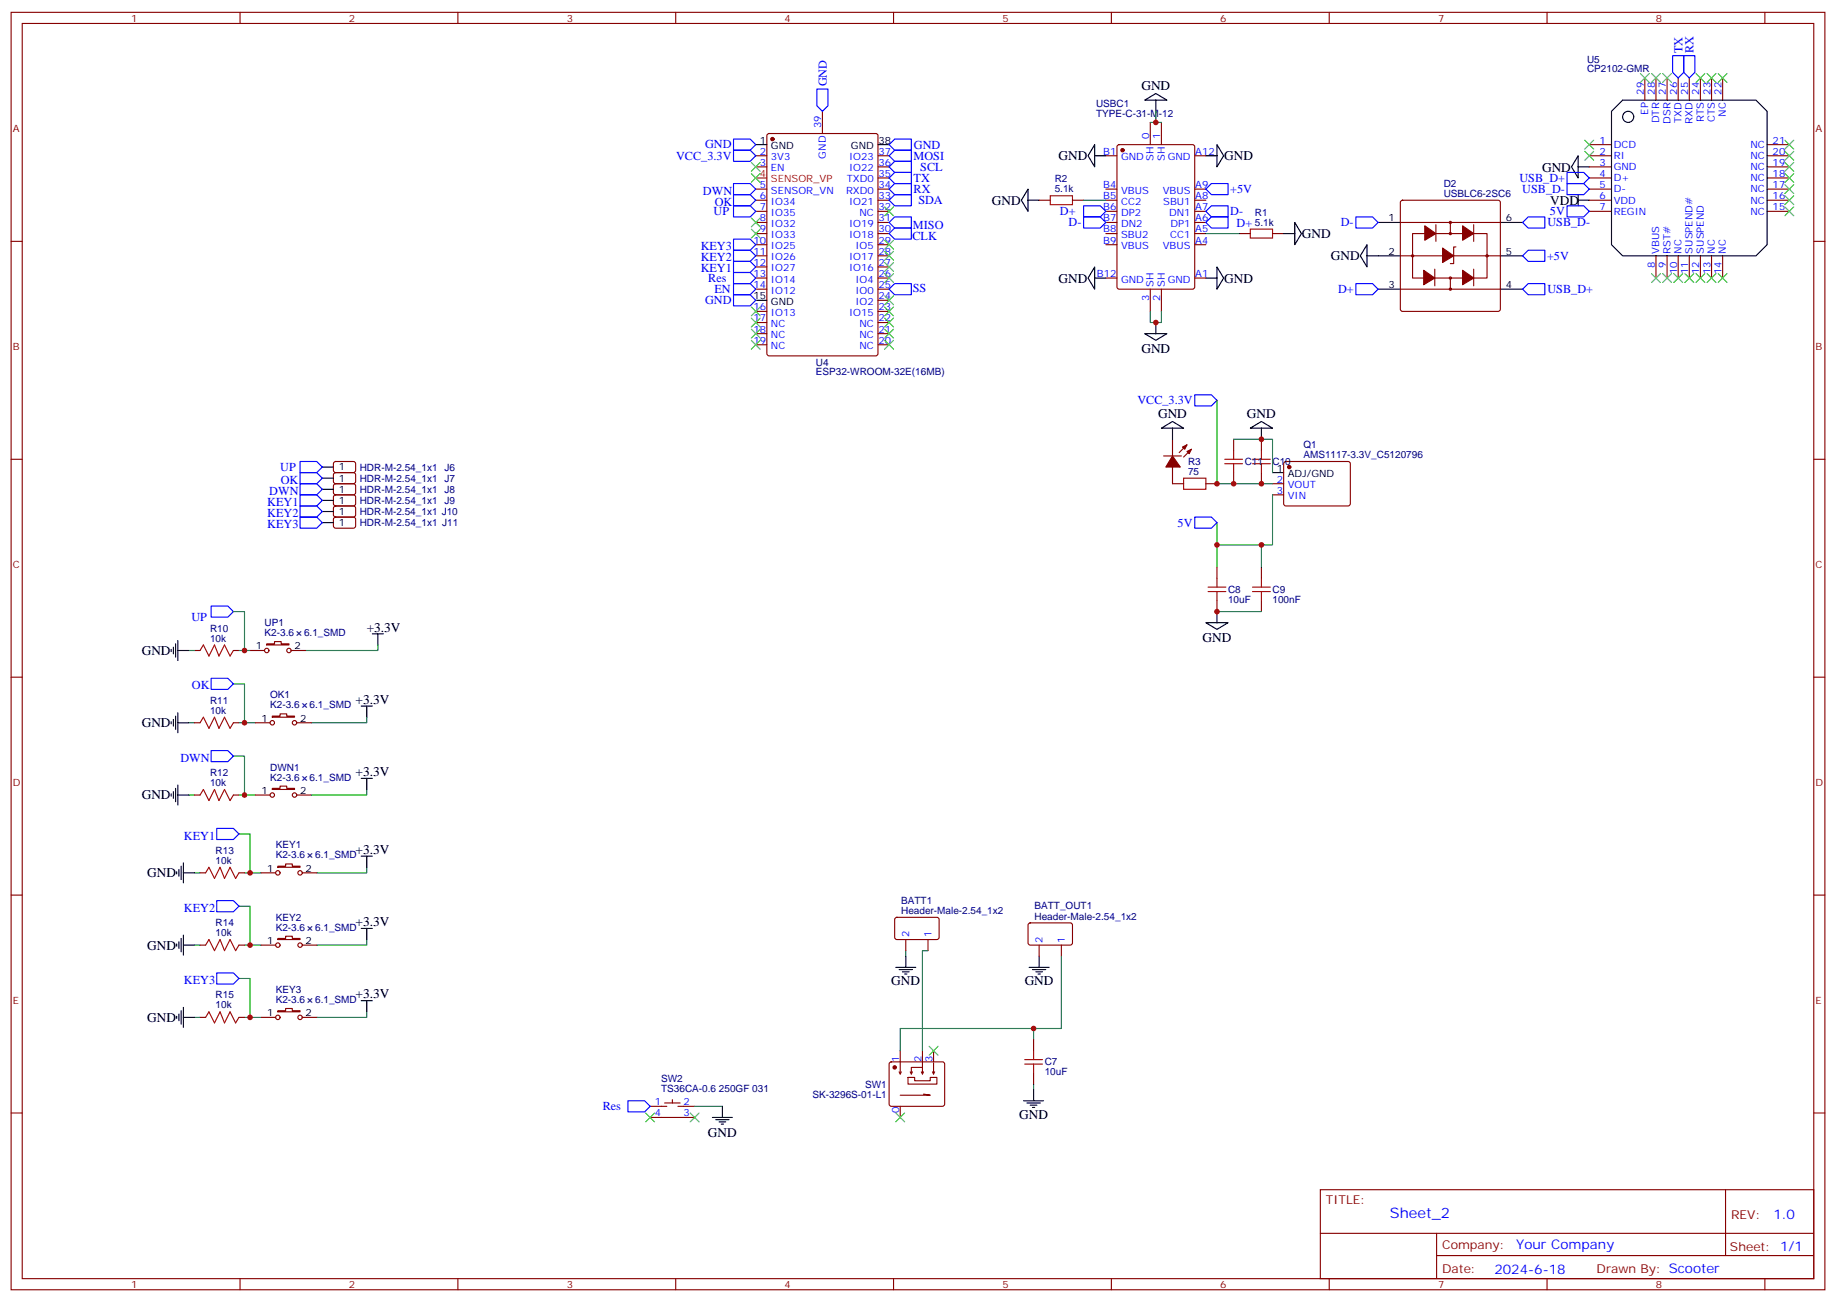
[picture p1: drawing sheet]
<svg xmlns="http://www.w3.org/2000/svg" width="583mm" height="413mm" viewBox="0 0 583 413" stroke-linecap="round" stroke-linejoin="round" font-family="sans-serif">
<g fill="none" stroke="#870000" stroke-width=".35">
<path d="M3.5 3.9h575.8v405.4h-575.8zM7.1 7.4h568.6v398.3h-568.6zM76.2 3.9v3.5M145.3 3.9v3.5M214.5 3.9v3.5M283.6 3.9v3.5M352.8 3.9v3.5M421.9 3.9v3.5M491.1 3.9v3.5M560.2 3.9v3.5M261.1 35.3v7.1M365.1 38.8v7.1"/>
<path d="M368.7 38.8v7.1M522.1 24.7v7.1M525.6 24.7v7.1M529.2 24.7v7.1M532.7 24.7v7.1M536.2 24.7v7.1M539.8 24.7v7.1M543.3 24.7v7.1M546.8 24.7v7.1M239.9 49.4h3.5M239.9 53h3.5M243.7 42.6l.4-.2h33.9l.6 .4 .1 69.4-.5 .7h-34.1l-.6-.4-.1-69.4z"/>
<path d="M278.7 49.4h3.5M278.7 53h3.5M278.7 56.5h3.5M351 49.4h3.5M354.8 46.1l.4-.2h23.3l.7 .4v44.8l-.4 .6-23.6 .1-.6-.5-.1-44.7zM379.2 49.4h3.6M504.5 49.4h7M504.5 53h7M504.5 56.5h7M504.5 45.9h7M560.9 49.4h7.1M560.9 53h7.1"/>
<path d="M560.9 56.5h7.1M560.9 45.9h7.1M3.5 76.6h3.6M239.9 60h3.5M239.9 63.5h3.5M239.9 67.1h3.5M239.9 70.6h3.5M239.9 74.1h3.5M239.9 77.6h3.5M278.7 60h3.5M278.7 63.5h3.5M278.7 67.1h3.5"/>
<path d="M278.7 70.6h3.5M278.7 74.1h3.5M278.7 77.6h3.5M329.8 63.5h3.6M340.4 63.5h3.6M351 60h3.5M351 63.5h3.5M351 67.1h3.5M351 70.6h3.5M351 74.1h3.5M351 77.6h3.5M379.2 60h3.6"/>
<path d="M379.2 63.5h3.6M379.2 67.1h3.6M379.2 70.6h3.6M379.2 74.1h3.6M379.2 77.6h3.6M393.3 74.1h3.6M403.9 74.1h3.6M504.5 60h7M504.5 63.5h7M504.5 67.1h7M560.9 60h7.1M560.9 63.5h7.1"/>
<path d="M560.9 67.1h7.1M575.7 76.6h3.6M239.9 81.2h3.5M239.9 84.7h3.5M239.9 88.2h3.5M239.9 91.8h3.5M239.9 98.8h3.5M278.7 81.2h3.5M278.7 84.7h3.5M278.7 88.2h3.5M278.7 91.8h3.5M278.7 98.8h3.5"/>
<path d="M278.7 95.3h3.5M351 88.2h3.5M365.1 91.8v7M368.7 91.8v7M379.2 88.2h3.6M525.6 81.2v7M529.2 81.2v7M532.7 81.2v7M536.2 81.2v7M539.8 81.2v7M543.3 81.2v7M546.8 81.2v7"/>
<path d="M239.9 102.3h3.5M239.9 105.9h3.5M239.9 109.4h3.5M278.7 102.3h3.5M278.7 105.9h3.5M278.7 109.4h3.5M372.2 139.4v5.3M391.6 139.4v3.5M400.4 139.4v3.5M3.5 145.7h3.6M106.1 157.2l.4-.2 6 .1 .4 .6-.1 2.4-.6 .4h-5.9l-.5-.7v-2.1zM106.1 153.7l.4-.2h6l.4 .7-.1 2.4-.6 .4h-5.9l-.5-.7v-2.1z"/>
<path d="M106.1 150.2l.4-.2h6l.4 .7-.1 2.4-.6 .4-5.9-.1-.5-.6v-2.1zM106.1 146.6l.4-.2 6 .1 .4 .6-.1 2.4-.6 .5-5.9-.1-.5-.6v-2.2zM369.4 144.7h5.6M372.2 148.2v5.3h3.5M376.8 141.1l-2.5 2.5M378.2 142.6l-2.5 2.4M382.8 153.5h3.5M391.6 150v3.5M400.4 150v3.5M403.9 157h3.6M403.9 153.5h3.6M407.7 146.6l.5-.2 20 .1 .4 .6v13l-.7 .4h-20l-.4-.7v-12.7z"/>
<path d="M575.7 145.7h3.6M106.1 164.3l.4-.2h6l.4 .7-.1 2.4-.6 .4-5.9-.1-.5-.6v-2.1zM106.1 160.8l.4-.3 6 .1 .4 .7-.1 2.3-.6 .5-5.9-.1-.5-.6v-2.1zM386.3 180v3.5M400.4 180v3.5M386.3 190.5v3.6M400.4 190.5v3.6M3.5 214.9h3.6M61.7 206.4h1.8M74.1 206.4h1.7M79.4 206.4h4.6M84.7 204.3h2.4v-.7h2.2v.7h2.4v.3h-7z"/>
<path d="M92.4 206.4h4.6M575.7 214.9h3.6M61.7 229.3h1.8M74.1 229.3h1.7M81.1 229.3h4.6M86.4 227.2h2.5v-.7h2.1v.7h2.5v.4h-7.1zM94.2 229.3h4.6M61.7 252.3h1.8M74.1 252.3h1.7M81.1 252.3h4.6M86.4 250.2h2.5v-.8h2.1v.8h2.5v.3h-7.1zM94.2 252.3h4.6"/>
<path d="M63.5 277h1.8M75.8 277h1.8M82.9 277h4.6M88.2 274.8h2.5v-.7h2.1v.7h2.4v.4h-7zM96 277h4.5M3.5 284h3.6M63.5 299.9h1.8M75.8 299.9h1.8M82.9 299.9h4.6M88.2 297.8h2.5v-.7h2.1v.7h2.4v.3h-7zM96 299.9h4.5M284.2 291.3l.5-.2h13l.4 .7-.1 5.9-.6 .4h-13l-.4-.7v-5.6z"/>
<path d="M287.5 298.1v3.6M294.6 298.1v3.6M326.6 293l.4-.2 13 .1 .4 .6v6l-.7 .4-12.9-.1-.5-.6v-5.7zM329.8 299.9v3.5M336.9 299.9v3.5M575.7 284h3.6M63.5 322.8h1.8M75.8 322.8h1.8M82.9 322.8h4.6M88.2 320.7h2.5v-.7h2.1v.7h2.4v.4h-7zM96 322.8h4.5M282.5 337.1l.4-.2h16.3l.5 .2 .2 .5v12.7l-.3 .5-.4 .2h-16.3l-.5-.2-.2-.5v-12.7z"/>
<path d="M285.8 333.4v7.1M292.8 338.7h-3.5v1.8M292.8 333.4v7.1M296.3 333.4v3.5M296.3 337.3v3.2M328.1 329.9v3.5M3.5 353.2h3.6M206.4 354.6h14.1M206.4 351h5.3M211 350h4.9M213.4 348.9v1.1M215.2 351h5.3"/>
<path d="M285.4 340.1l.4 .7 .3-.7M285.8 351v3.6M288.2 341.9h2.1v1h5v-1h2.1v2.1h-9.2zM288.9 340.1l.4 .7 .3-.7M292.5 340.1l.3 .7 .4-.7M293.2 347.2l2.1 .3h-9.5M296 340.1l.3 .7 .4-.7M328.1 340.5v3.5M575.7 353.2h3.6M419.1 377.5h156.6v28.2h-156.6zM547.7 377.5v20.9M419.1 391.4h156.5"/>
<path d="M456 398.4h119.6M456 391.4v14.1M76.2 405.7v3.6M145.3 405.7v3.6M214.5 405.7v3.6M283.6 405.7v3.6M352.8 405.7v3.6M421.9 405.7v3.6M491.1 405.7v3.6M560.2 405.7v3.6"/>
<circle cx="84.7" cy="206.4" r=".71"/>
<circle cx="91.7" cy="206.4" r=".71"/>
<circle cx="86.4" cy="229.3" r=".71"/>
<circle cx="93.5" cy="229.3" r=".71"/>
<circle cx="86.4" cy="252.3" r=".71"/>
<circle cx="93.5" cy="252.3" r=".71"/>
<circle cx="88.2" cy="277" r=".71"/>
<circle cx="95.3" cy="277" r=".71"/>
<circle cx="88.2" cy="299.9" r=".71"/>
<circle cx="95.3" cy="299.9" r=".71"/>
<circle cx="88.2" cy="322.8" r=".71"/>
<circle cx="95.3" cy="322.8" r=".71"/>
</g>
<g fill="none" stroke="#000" stroke-width=".35">
<path d="M363.4 31.8l3.5-2.1 3.5 2.1zM366.9 31.8v3.5M515.1 31.8h42.3l3.5 3.5v42.3l-3.5 3.6h-42.3l-3.6-3.6v-42.3zM239.9 45.9h3.5M278.7 45.9h3.5M347.5 45.9v7.1l-2.1-3.6zM347.5 49.4h3.5M382.8 49.4h3.5M386.3 45.9l2.1 3.5-2.1 3.6zM500.9 49.4v7.1l-2.1-3.5zM500.9 53h3.6M326.3 60v7.1l-2.1-3.6z"/>
<path d="M326.3 63.5h3.5M407.5 74.1h3.5M411 70.6l2.1 3.5-2.1 3.5zM500.9 63.5h3.6M500.9 61.8v3.5M239.9 95.3h3.5M347.5 84.7v7.1l-2.1-3.6zM347.5 88.2h3.5M382.8 88.2h3.5M386.3 84.7l2.1 3.5-2.1 3.6zM363.4 105.9h7l-3.5 2.1zM366.9 102.3v3.6"/>
<path d="M368.7 135.9l3.5-2.2 3.5 2.2zM372.2 135.9v3.5M396.9 135.9l3.5-2.2 3.5 2.2zM400.4 135.9v3.5M102.3 158.8h3.5M102.3 155.3h3.5M102.3 151.7h3.5M102.3 148.2h3.5M403.9 150h3.6M102.3 165.8h3.5M102.3 162.3h3.5M382.8 197.6h7l-3.5 2.1z"/>
<path d="M386.3 194.1v3.5M54.3 206.1v.7M55 205.4v2.1M55.7 204.3v4.2M56.4 206.4h3.6M56.4 203.2v6.4M118.2 201.1h3.5M119.9 201.1v3.5M54.3 229v.7M55 228.3v2.1M55.7 227.2v4.3M56.4 226.2v6.3"/>
<path d="M56.4 229.3h3.6M114.7 224h3.5M116.4 224v3.6M54.3 251.9v.7M55 251.2v2.1M55.7 250.2v4.2M56.4 249.1v6.3M56.4 252.3h3.6M114.7 247h3.5M116.4 247v3.5M56.1 276.6v.7M56.8 275.9v2.1"/>
<path d="M57.5 274.8v4.3M58.2 277h3.5M58.2 273.8v6.3M114.7 271.7h3.5M116.4 271.7v3.5M56.1 299.5v.7M56.8 298.8v2.2M57.5 297.8v4.2M58.2 296.7v6.4M58.2 299.9h3.5M114.7 294.6h3.5M116.4 294.6v3.5"/>
<path d="M58.2 319.7v6.3M114.7 317.5h3.5M116.4 317.5v3.6M284.3 307h6.4M285.4 307.7h4.2M286.5 308.4h2.1M287.2 309.1h.7M287.5 303.4v3.6M326.7 307h6.3M327.7 307.7h4.3M328.8 308.4h2.1M329.5 309.1h.7"/>
<path d="M329.8 303.4v3.6M56.1 322.5v.7M56.8 321.8v2.1M57.5 320.7v4.2M58.2 322.8h3.5M226.1 354.6h6.4M227.2 355.3h4.2M228.2 356h2.2M229 356.7h.7M229.3 351v3.6M324.9 349.3h6.4M326 350h4.2"/>
<path d="M327 350.7h2.1M327.7 351.4h.7M328.1 345.8v3.5"/>
<circle cx="516.8" cy="37.1" r="1.76"/>
</g>
<g fill="none" stroke="#008700" stroke-width=".35">
<path d="M366.9 35.3v3.5h-1.8M366.9 38.8h1.8M344 63.5h7M382.8 74.1h10.5M365.1 98.8v3.5h3.6v-3.5M386.3 127v26.5h17.6M391.6 139.4h12.3v10.6M403.9 157v15.9h-17.6v-7.1M386.3 172.9v7.1M400.4 172.9v7.1M74.1 194.1h3.5v12.3h-1.8M386.3 194.1h14.1"/>
<path d="M60 206.4h1.7M74.1 217h3.5v12.3h-1.8M77.6 206.4h1.8M119.9 204.6v1.8h-22.9M60 229.3h1.7M74.1 239.9h3.5v12.4h-1.8M77.6 229.3h3.5M116.4 227.6v1.7h-17.6M60 252.3h1.7M77.6 252.3h3.5M116.4 250.5v1.8h-17.6M61.7 277h1.8"/>
<path d="M75.8 264.6h3.6v12.4h3.5M77.6 277h1.8M116.4 275.2v1.8h-15.9M61.7 299.9h1.8M75.8 287.5h3.6v12.4h3.5M77.6 299.9h1.8M116.4 298.1v1.8h-15.9M75.8 310.5h3.6v12.3h3.5M287.5 301.7v1.7M294.6 301.7h-1.8v31.7M336.9 303.4v23h-51.1v7M61.7 322.8h1.8"/>
<path d="M77.6 322.8h1.8M116.4 321.1v1.7h-15.9M328.1 326.4v3.5M220.5 351h8.8M328.1 344v1.8"/>
</g>
<g fill="none" stroke="#00f" stroke-width=".35">
<path d="M530.9 17.7h3.6v5.3l-1.8 1.7-1.8-1.7zM534.5 17.7h3.5v5.3l-1.8 1.7-1.7-1.7zM259.3 28.3h3.5v5.2l-1.7 1.8-1.8-1.8zM232.8 44.1h5.3l1.8 1.8-1.8 1.8h-5.3zM232.8 58.2h5.3l1.8 1.8-1.8 1.8h-5.3zM282.2 45.9l1.8-1.8h5.3v3.6h-5.3zM282.2 49.4l1.8-1.7h5.3v3.5h-5.3zM282.2 53l1.8-1.8h5.3v3.5h-5.3zM282.2 56.5l1.8-1.8h5.3v3.5h-5.3zM497.4 54.7h5.3l1.8 1.8-1.8 1.7h-5.3zM497.4 58.2h5.3l1.8 1.8-1.8 1.8h-5.3zM232.8 79.4h5.3l1.8 1.8-1.8 1.7h-5.3z"/>
<path d="M232.8 75.9h5.3l1.8 1.7-1.8 1.8h-5.3zM232.8 61.8h5.3l1.8 1.7-1.8 1.8h-5.3zM232.8 65.3h5.3l1.8 1.8-1.8 1.7h-5.3zM282.2 74.1l1.8-1.7h5.3v3.5h-5.3zM282.2 70.6l1.8-1.8h5.3v3.6h-5.3zM282.2 63.5l1.8-1.7h5.3v3.5h-5.3zM282.2 60l1.8-1.8h5.3v3.6h-5.3zM382.8 60l1.7-1.8h5.3v3.6h-5.3zM497.4 65.3h5.3l1.8 1.8-1.8 1.7h-5.3zM232.8 93.5h5.3l1.8 1.8-1.8 1.7h-5.3zM232.8 82.9h5.3l1.8 1.8-1.8 1.8h-5.3zM232.8 90h5.3l1.8 1.8-1.8 1.7h-5.3z"/>
<path d="M232.8 86.5h5.3l1.8 1.7-1.8 1.8h-5.3zM282.2 91.8l1.8-1.8h5.3v3.5h-5.3zM379.2 125.3h5.3l1.8 1.7-1.8 1.8h-5.3zM95.2 157h5.3l1.8 1.8-1.8 1.7h-5.3zM95.2 153.5h5.3l1.8 1.8-1.8 1.7h-5.3zM95.2 150h5.3l1.8 1.7-1.8 1.8h-5.3zM95.2 146.4h5.3l1.8 1.8-1.8 1.8h-5.3zM95.2 164.1h5.3l1.8 1.7-1.8 1.8h-5.3zM95.2 160.5h5.3l1.8 1.8-1.8 1.8h-5.3zM379.2 164.1h5.3l1.8 1.7-1.8 1.8h-5.3zM67 192.3h5.3l1.8 1.8-1.8 1.7h-5.3zM67 215.2h5.3l1.8 1.8-1.8 1.8h-5.3z"/>
<path d="M67 238.2h5.3l1.8 1.7-1.8 1.8h-5.3zM68.8 262.9h5.3l1.7 1.7-1.7 1.8h-5.3zM68.8 285.8h5.3l1.7 1.7-1.7 1.8h-5.3zM68.8 308.7h5.3l1.7 1.8-1.7 1.7h-5.3zM199.3 349.3h5.3l1.8 1.7-1.8 1.8h-5.3z"/>
</g>
<g fill="none" stroke="#a10000" stroke-width=".35">
<path d="M333.4 62.1h7v2.8h-7zM396.9 72.7h7v2.8h-7zM375.7 151.7h7.1v3.6h-7.1zM388.8 147.1h5.6M388.8 145.7h5.6M391.6 142.9v2.8M391.6 147.1v2.9M397.6 147.1h5.6M397.6 145.7h5.6M400.4 142.9v2.8M400.4 147.1v2.9M383.5 187.7h5.6"/>
<path d="M383.5 186.3h5.6M386.3 183.5v2.8M386.3 187.7v2.8M397.6 187.7h5.6M397.6 186.3h5.6M400.4 183.5v2.8M400.4 187.7v2.8M63.5 206.4l1.1-1.8 1.7 3.6 1.8-3.6 1.4 3.6 1.8-3.6 1.7 3.6 1.1-1.8M63.5 229.3l1.1-1.7 1.7 3.5 1.8-3.5 1.4 3.5 1.8-3.5 1.7 3.5 1.1-1.8M63.5 252.3l1.1-1.8 1.7 3.5 1.8-3.5 1.4 3.5 1.8-3.5 1.7 3.5 1.1-1.7M65.3 277l1-1.8 1.8 3.5 1.7-3.5 1.5 3.5 1.7-3.5 1.8 3.5 1-1.7M65.3 299.9l1-1.8 1.8 3.6 1.7-3.6 1.5 3.6 1.7-3.6 1.8 3.6 1-1.8"/>
<path d="M65.3 322.8l1-1.7 1.8 3.5 1.7-3.5 1.5 3.5 1.7-3.5 1.8 3.5 1-1.8M325.3 337.6h5.6M325.3 336.2h5.6M328.1 333.4v2.8M328.1 337.6v2.9"/>
</g>
<g fill="#870000" stroke="#870000" stroke-width=".35">
<path d="M375.4 141.9l1.4-.8-.7 1.5z"/>
<path d="M376.8 143.3l1.4-.7-.7 1.4z"/>
<path d="M372.2 144.7l2.4 3.5h-4.5z"/>
<circle cx="284" cy="338.7" r=".53"/>
<circle cx="245.2" cy="44.1" r=".53"/>
<circle cx="356.3" cy="47.7" r=".53"/>
<circle cx="409.2" cy="148.2" r=".53"/>
</g>
<g fill="none" stroke="#3c3" stroke-width=".35">
<path d="M520.7 23.3l2.8 2.8M523.5 23.3l-2.8 2.8M524.2 23.3l2.8 2.8M527 23.3l-2.8 2.8M527.8 23.3l2.8 2.8M530.6 23.3l-2.8 2.8M538.3 23.3l2.9 2.8M541.2 23.3l-2.9 2.8M541.9 23.3l2.8 2.8M544.7 23.3l-2.8 2.8M545.4 23.3l2.8 2.8M548.2 23.3l-2.8 2.8"/>
<path d="M238.5 55.1l2.8 2.8M238.5 51.5l2.8 2.9M241.3 55.1l-2.8 2.8M241.3 51.5l-2.8 2.9M503.1 44.5l2.8 2.8M503.1 48l2.8 2.8M505.9 44.5l-2.8 2.8M505.9 48l-2.8 2.8M566.6 48l2.8 2.8M566.6 44.5l2.8 2.8M566.6 51.5l2.8 2.9M566.6 55.1l2.8 2.8"/>
<path d="M566.6 58.6l2.8 2.8M569.4 44.5l-2.8 2.8M569.4 48l-2.8 2.8M569.4 51.5l-2.8 2.9M569.4 55.1l-2.8 2.8M569.4 58.6l-2.8 2.8M238.5 72.7l2.8 2.8M238.5 69.2l2.8 2.8M241.3 72.7l-2.8 2.8M241.3 69.2l-2.8 2.8M280.8 65.7l2.8 2.8M280.8 76.2l2.8 2.9"/>
<path d="M280.8 79.8l2.8 2.8M283.6 65.7l-2.8 2.8M283.6 76.2l-2.8 2.9M283.6 79.8l-2.8 2.8M566.6 62.1l2.8 2.8M566.6 65.7l2.8 2.8M569.4 62.1l-2.8 2.8M569.4 65.7l-2.8 2.8M238.5 97.4l2.8 2.8M241.3 97.4l-2.8 2.8M280.8 83.3l2.8 2.8M280.8 86.8l2.8 2.8"/>
<path d="M280.8 93.9l2.8 2.8M280.8 97.4l2.8 2.8M283.6 83.3l-2.8 2.8M283.6 86.8l-2.8 2.8M283.6 93.9l-2.8 2.8M283.6 97.4l-2.8 2.8M524.2 86.8l2.8 2.8M527 86.8l-2.8 2.8M527.8 86.8l2.8 2.8M530.6 86.8l-2.8 2.8M531.3 86.8l2.8 2.8M534.1 86.8l-2.8 2.8"/>
<path d="M534.8 86.8l2.8 2.8M537.6 86.8l-2.8 2.8M538.3 86.8l2.9 2.8M541.2 86.8l-2.9 2.8M541.9 86.8l2.8 2.8M544.7 86.8l-2.8 2.8M545.4 86.8l2.8 2.8M548.2 86.8l-2.8 2.8M238.5 108l2.8 2.8M238.5 104.5l2.8 2.8M238.5 100.9l2.8 2.9M241.3 108l-2.8 2.8"/>
<path d="M241.3 104.5l-2.8 2.8M241.3 100.9l-2.8 2.9M280.8 100.9l2.8 2.9M280.8 104.5l2.8 2.8M280.8 108l2.8 2.8M283.6 100.9l-2.8 2.9M283.6 104.5l-2.8 2.8M283.6 108l-2.8 2.8M294.9 332l2.8 2.8M297.7 332l-2.8 2.8M205 353.2l2.8 2.8M207.8 353.2l-2.8 2.8"/>
<path d="M219.1 353.2l2.8 2.8M221.9 353.2l-2.8 2.8M284.3 353.2l2.9 2.8M287.2 353.2l-2.9 2.8"/>
</g>
<path d="M239.9 56.5h3.5" fill="none" stroke="#f00" stroke-width=".35"/>
<path d="M444.7 63.7l.5-.2h30.3l.5 .2 .2 .5v33.9l-.2 .5-.5 .2h-30.3l-.5-.2-.2-.5v-33.9z" fill="#fff" stroke="#870000" stroke-width=".35"/>
<path d="M433.9 77.6v7.1l-2.1-3.5zM437.4 70.6h7.1M476.2 70.6h7.1M433.9 81.2h10.6M437.4 91.8h7.1M476.2 81.2h7.1M476.2 91.8h7.1" fill="none" stroke="#000" stroke-width=".35"/>
<g fill="none" stroke="#870000" stroke-width=".35">
<path d="M444.5 70.6h31.7M448.4 74.1h23.6v14.1h-23.6zM455.8 71.3v5.3M460.4 70.6v3.5M462.1 78.4h-.7v5.2h-1M467.8 71.3v5.3M444.5 91.8h31.7M444.5 81.2h31.7M455.4 85.4v5.3M460.4 88.2v3.6M467.8 85.4v5.3"/>
<circle cx="460.4" cy="70.6" r=".35"/>
<circle cx="460.4" cy="74.1" r=".35"/>
<circle cx="448.4" cy="81.2" r=".35"/>
<circle cx="460.4" cy="88.2" r=".35"/>
<circle cx="460.4" cy="91.8" r=".35"/>
<circle cx="472" cy="81.2" r=".35"/>
</g>
<g fill="#870000" stroke="#870000" stroke-width=".35">
<path d="M457.9 78.7l3.5 2.5-3.5 2.1z"/>
<path d="M452.3 71.6l3.5 2.5-3.5 2.1z"/>
<path d="M464.3 71.6l3.5 2.5-3.5 2.1z"/>
<path d="M451.9 85.8l3.5 2.4-3.5 2.1z"/>
<path d="M464.3 85.8l3.5 2.4-3.5 2.1z"/>
</g>
<path d="M232.8 47.7h5.3l1.8 1.7-1.8 1.8h-5.3zM344 65.3h5.2l1.8 1.8-1.8 1.7h-5.2zM344 68.8h5.2l1.8 1.8-1.8 1.8h-5.2zM382.8 70.6l1.7-1.8h5.3v3.6h-5.3zM382.8 67.1l1.7-1.8h5.3v3.5h-5.3zM430.4 68.8h5.3l1.7 1.8-1.7 1.8h-5.3zM483.3 70.6l1.8-1.8h5.3v3.6h-5.3zM430.4 90h5.3l1.7 1.8-1.7 1.7h-5.3zM483.3 81.2l1.8-1.8h5.3v3.5h-5.3zM483.3 91.8l1.8-1.8h5.3v3.5h-5.3z" fill="none" stroke="#00f" stroke-width=".35"/>
<g fill="#c00">
<circle cx="79.4" cy="322.8" r=".88"/>
<circle cx="79.4" cy="299.9" r=".88"/>
<circle cx="79.4" cy="277" r=".88"/>
<circle cx="77.6" cy="252.3" r=".88"/>
<circle cx="77.6" cy="229.3" r=".88"/>
<circle cx="77.6" cy="206.4" r=".88"/>
<circle cx="328.1" cy="326.4" r=".88"/>
<circle cx="386.3" cy="172.9" r=".88"/>
<circle cx="400.4" cy="172.9" r=".88"/>
<circle cx="386.3" cy="194.1" r=".88"/>
<circle cx="400.4" cy="153.5" r=".88"/>
<circle cx="391.6" cy="153.5" r=".88"/>
<circle cx="400.4" cy="139.4" r=".88"/>
<circle cx="386.3" cy="153.5" r=".88"/>
<circle cx="366.9" cy="102.3" r=".88"/>
<circle cx="366.9" cy="38.8" r=".88"/>
</g>
<text font-size="4.6" fill="#00f" x="441.2" y="386.5">Sheet_2</text>
<g font-size="4.2">
<text x="362.3" y="28.6">GND</text>
<text x="336" y="50.9">GND</text>
<text x="388.6" y="50.9">GND</text>
<text x="489.5" y="54.4">GND</text>
<text x="314.9" y="64.9">GND</text>
<text x="492.1" y="65">VDD</text>
<text x="413.3" y="75.5">GND</text>
<text x="422.5" y="82.6">GND</text>
<text x="336" y="89.7">GND</text>
<text x="388.6" y="89.7">GND</text>
<text x="362.3" y="112">GND</text>
<text x="367.6" y="132.6">GND</text>
<text x="395.8" y="132.6">GND</text>
<text x="116.4" y="200.4">+3.3V</text>
<text x="381.7" y="203.7">GND</text>
<text x="45" y="207.8">GND</text>
<text x="112.9" y="223.3">+3.3V</text>
<text x="45" y="230.8">GND</text>
<text x="112.9" y="246.3">+3.3V</text>
<text x="45" y="253.7">GND</text>
<text x="112.9" y="271">+3.3V</text>
<text x="46.8" y="278.4">GND</text>
<text x="112.9" y="293.9">+3.3V</text>
<text x="46.8" y="301.3">GND</text>
<text x="112.9" y="316.8">+3.3V</text>
<text x="282.9" y="312.6">GND</text>
<text x="325.3" y="312.6">GND</text>
<text x="46.8" y="324.2">GND</text>
<text x="323.5" y="354.9">GND</text>
<text x="224.7" y="360.6">GND</text>
</g>
<g font-size="4.2" fill="#00f">
<text x="562.9" y="386.8">1.0</text>
<text x="481.3" y="396.3">Your Company</text>
<text x="474.4" y="404.1">2024-6-18</text>
</g>
<g font-size="3.9" fill="#00f">
<text x="534" y="17" transform="rotate(-90 534 17)">TX</text>
<text x="537.6" y="17" transform="rotate(-90 537.6 17)">RX</text>
<text x="262.4" y="27.4" transform="rotate(-90 262.4 27.4)">GND</text>
<text x="223.8" y="47.1">GND</text>
<text x="290.1" y="47.3">GND</text>
<text x="214.6" y="50.7">VCC_3.3V</text>
<text x="290" y="50.7">MOSI</text>
<text x="290" y="57.7">TX</text>
<text x="292.1" y="54.3">SCL</text>
<text x="482.3" y="57.7">USB_D+</text>
<text x="223.1" y="61.8">DWN</text>
<text x="226.9" y="65.4">OK</text>
<text x="290" y="61.3">RX</text>
<text x="291.5" y="64.9">SDA</text>
<text x="390.5" y="61.3">+5V</text>
<text x="483.2" y="61.3">USB_D-</text>
<text x="226.5" y="68.4">UP</text>
<text x="336.4" y="68.2">D+</text>
<text x="339.2" y="71.8">D-</text>
<text x="390.5" y="68.3">D-</text>
<text x="392.5" y="71.9">D+</text>
<text x="425.6" y="71.8">D-</text>
<text x="491.2" y="71.9">USB_D-</text>
<text x="492" y="68.3">5V</text>
<text x="289.7" y="76.1">CLK</text>
<text x="289.8" y="72.6">MISO</text>
<text x="222.4" y="82.9">KEY2</text>
<text x="222.4" y="79.4">KEY3</text>
<text x="491.1" y="82.4">+5V</text>
<text x="222.4" y="86.5">KEY1</text>
<text x="224.8" y="89.4">Res</text>
<text x="226.8" y="93.1">EN</text>
<text x="289.8" y="92.5">SS</text>
<text x="424.7" y="93">D+</text>
<text x="491.2" y="93">USB_D+</text>
<text x="223.8" y="96.4">GND</text>
<text x="361" y="128.3">VCC_3.3V</text>
<text x="89" y="149.4">UP</text>
<text x="89.1" y="153.5">OK</text>
<text x="84.8" y="160.5">KEY1</text>
<text x="85.5" y="157">DWN</text>
<text x="84.8" y="167.6">KEY3</text>
<text x="84.8" y="164.1">KEY2</text>
<text x="373.8" y="167.1">5V</text>
<text x="60.7" y="197.1">UP</text>
<text x="60.9" y="218.8">OK</text>
<text x="57.3" y="241.7">DWN</text>
<text x="58.4" y="266.4">KEY1</text>
<text x="58.4" y="289.3">KEY2</text>
<text x="58.4" y="312.2">KEY3</text>
<text x="191.3" y="352.3">Res</text>
</g>
<g font-size="3.9" fill="#800">
<text x="420.9" y="382.1">TITLE:</text>
<text x="549.5" y="386.8">REV:</text>
<text x="457.8" y="396.3">Company:</text>
<text x="549.1" y="396.9">Sheet: 1/1</text>
<text x="457.8" y="404">Date:</text>
<text x="506.8" y="404.1">Drawn By: Scooter</text>
</g>
<g font-size="3.2" fill="#800">
<text x="41.6" y="6.9">1</text>
<text x="110.8" y="6.9">2</text>
<text x="179.9" y="6.9">3</text>
<text x="249.1" y="6.9">4</text>
<text x="318.2" y="6.9">5</text>
<text x="387.3" y="6.9">6</text>
<text x="456.5" y="6.9">7</text>
<text x="525.6" y="6.9">8</text>
<text x="4.1" y="42">A</text>
<text x="576.3" y="42">A</text>
<text x="4.1" y="111.2">B</text>
<text x="576.3" y="111.2">B</text>
<text x="4.1" y="180.3">C</text>
<text x="576.3" y="180.3">C</text>
<text x="4.1" y="249.4">D</text>
<text x="576.3" y="249.4">D</text>
<text x="4.1" y="318.6">E</text>
<text x="576.3" y="318.6">E</text>
<text x="41.6" y="408.7">1</text>
<text x="110.8" y="408.7">2</text>
<text x="179.9" y="408.7">3</text>
<text x="249.1" y="408.7">4</text>
<text x="318.2" y="408.7">5</text>
<text x="387.3" y="408.7">6</text>
<text x="456.5" y="408.7">7</text>
<text x="525.6" y="408.7">8</text>
</g>
<g font-size="3.2" fill="#000080">
<text x="503.8" y="23">CP2102-GMR</text>
<text x="503.8" y="19.9">U5</text>
<text x="347.9" y="33.9">USBC1</text>
<text x="347.9" y="37.1">TYPE-C-31-M-12</text>
<text x="334.8" y="57.9">R2</text>
<text x="458.3" y="59.3">D2</text>
<text x="334.8" y="61.1">5.1k</text>
<text x="458.3" y="62.5">USBLC6-2SC6</text>
<text x="398.3" y="71.6">5.1k</text>
<text x="398.3" y="68.4">R1</text>
<text x="259" y="119.1">ESP32-WROOM-32E(16MB)</text>
<text x="259" y="116">U4</text>
<text x="413.7" y="142.1">Q1</text>
<text x="114.2" y="149.3">HDR-M-2.54_1x1</text>
<text x="141.1" y="149.3">J6</text>
<text x="377.1" y="147.5">R3</text>
<text x="395.1" y="147.6">C11</text>
<text x="403.9" y="147.6">C10</text>
<text x="413.7" y="145.3">AMS1117-3.3V_C5120796</text>
<text x="114.2" y="152.9">HDR-M-2.54_1x1</text>
<text x="141.1" y="152.9">J7</text>
<text x="377.1" y="150.7">75</text>
<text x="114.2" y="159.9">HDR-M-2.54_1x1</text>
<text x="114.2" y="156.4">HDR-M-2.54_1x1</text>
<text x="141.1" y="159.9">J9</text>
<text x="141.1" y="156.4">J8</text>
<text x="114.2" y="163.5">HDR-M-2.54_1x1 J10</text>
<text x="114.2" y="167">HDR-M-2.54_1x1 J11</text>
<text x="389.8" y="191.4">10uF</text>
<text x="389.8" y="188.2">C8</text>
<text x="403.9" y="191.3">100nF</text>
<text x="403.9" y="188.2">C9</text>
<text x="66.7" y="203.6">10k</text>
<text x="66.7" y="200.4">R10</text>
<text x="84" y="201.8">K2-3.6</text>
<text x="84" y="198.6">UP1</text>
<text x="96.5" y="201.8">6.1_SMD</text>
<text x="85.8" y="221.6">OK1</text>
<text x="66.7" y="226.5">10k</text>
<text x="66.7" y="223.3">R11</text>
<text x="85.8" y="224.8">K2-3.6</text>
<text x="98.3" y="224.8">6.1_SMD</text>
<text x="85.8" y="244.5">DWN1</text>
<text x="66.7" y="249.4">10k</text>
<text x="66.7" y="246.3">R12</text>
<text x="85.8" y="247.7">K2-3.6</text>
<text x="98.3" y="247.7">6.1_SMD</text>
<text x="87.5" y="269.2">KEY1</text>
<text x="68.4" y="274.1">10k</text>
<text x="68.5" y="271">R13</text>
<text x="87.5" y="272.4">K2-3.6</text>
<text x="100" y="272.4">6.1_SMD</text>
<text x="286" y="286.8">BATT1</text>
<text x="68.5" y="293.9">R14</text>
<text x="87.5" y="292.1">KEY2</text>
<text x="286" y="290">Header-Male-2.54_1x2</text>
<text x="328.4" y="291.8">Header-Male-2.54_1x2</text>
<text x="328.4" y="288.6">BATT_OUT1</text>
<text x="68.4" y="297.1">10k</text>
<text x="87.5" y="295.3">K2-3.6</text>
<text x="100" y="295.3">6.1_SMD</text>
<text x="68.5" y="316.8">R15</text>
<text x="87.5" y="315.1">KEY3</text>
<text x="68.4" y="320">10k</text>
<text x="87.5" y="318.2">K2-3.6</text>
<text x="100" y="318.2">6.1_SMD</text>
<text x="331.6" y="341.2">10uF</text>
<text x="331.6" y="338.1">C7</text>
<text x="209.9" y="346.4">TS36CA-0.6 250GF 031</text>
<text x="209.9" y="343.2">SW2</text>
<text x="274.6" y="345.1">SW1</text>
<text x="257.9" y="348.3">SK-3296S-01-L1</text>
</g>
<g font-size="3.2" fill="#00f">
<text x="521.8" y="30" transform="rotate(-90 521.8 30)">29</text>
<text x="525.3" y="30" transform="rotate(-90 525.3 30)">28</text>
<text x="528.8" y="30" transform="rotate(-90 528.8 30)">27</text>
<text x="532.3" y="30" transform="rotate(-90 532.3 30)">26</text>
<text x="535.9" y="30" transform="rotate(-90 535.9 30)">25</text>
<text x="539.4" y="30" transform="rotate(-90 539.4 30)">24</text>
<text x="542.9" y="30" transform="rotate(-90 542.9 30)">23</text>
<text x="546.5" y="30" transform="rotate(-90 546.5 30)">22</text>
<text x="260.7" y="40.6" transform="rotate(-90 260.7 40.6)">39</text>
<text x="523.2" y="36.4" transform="rotate(-90 523.2 36.4)">EP</text>
<text x="526.7" y="39.1" transform="rotate(-90 526.7 39.1)">DTR</text>
<text x="530.2" y="39.3" transform="rotate(-90 530.2 39.3)">DSR</text>
<text x="533.8" y="39.1" transform="rotate(-90 533.8 39.1)">TXD</text>
<text x="537.3" y="39.3" transform="rotate(-90 537.3 39.3)">RXD</text>
<text x="540.8" y="38.8" transform="rotate(-90 540.8 38.8)">RTS</text>
<text x="544.3" y="38.8" transform="rotate(-90 544.3 38.8)">CTS</text>
<text x="547.9" y="37.1" transform="rotate(-90 547.9 37.1)">NC</text>
<text x="364.8" y="44.1" transform="rotate(-90 364.8 44.1)">0</text>
<text x="368.3" y="44.1" transform="rotate(-90 368.3 44.1)">1</text>
<text x="507.7" y="45.5">1</text>
<text x="512.2" y="47">DCD</text>
<text x="555.6" y="47">NC</text>
<text x="562.7" y="45.5">21</text>
<text x="241.2" y="49.1">2</text>
<text x="241.2" y="52.6">3</text>
<text x="244.7" y="50.8">3V3</text>
<text x="262.1" y="50.4" transform="rotate(-90 262.1 50.4)">GND</text>
<text x="269.5" y="50.8">IO23</text>
<text x="278.9" y="52.6">36</text>
<text x="278.9" y="49.1">37</text>
<text x="350.2" y="49.1">B1</text>
<text x="355.8" y="50.8">GND</text>
<text x="366.2" y="51.2" transform="rotate(-90 366.2 51.2)">SH</text>
<text x="369.7" y="51.2" transform="rotate(-90 369.7 51.2)">SH</text>
<text x="370.6" y="50.8">GND</text>
<text x="379.4" y="49.1">A12</text>
<text x="507.7" y="49.1">2</text>
<text x="507.7" y="52.6">3</text>
<text x="512.2" y="50.5">RI</text>
<text x="555.6" y="50.5">NC</text>
<text x="562.7" y="52.6">19</text>
<text x="562.7" y="49.1">20</text>
<text x="241.2" y="59.7">5</text>
<text x="244.7" y="54.4">EN</text>
<text x="268.8" y="57.9">TXD0</text>
<text x="269.5" y="54.4">IO22</text>
<text x="278.9" y="59.7">34</text>
<text x="278.9" y="56.1">35</text>
<text x="350.2" y="59.7">B4</text>
<text x="379.4" y="59.7">A9</text>
<text x="507.7" y="56.1">4</text>
<text x="507.7" y="59.7">5</text>
<text x="512.2" y="54">GND</text>
<text x="512.2" y="57.5">D+</text>
<text x="555.6" y="57.5">NC</text>
<text x="555.6" y="54">NC</text>
<text x="562.7" y="59.7">17</text>
<text x="562.7" y="56.1">18</text>
<text x="241.2" y="63.2">6</text>
<text x="244.7" y="61.4">SENSOR_VN</text>
<text x="244.7" y="64.9">IO34</text>
<text x="268.5" y="61.4">RXD0</text>
<text x="269.5" y="64.9">IO21</text>
<text x="278.9" y="63.2">33</text>
<text x="350.2" y="63.2">B5</text>
<text x="355.8" y="61.4">VBUS</text>
<text x="355.8" y="64.9">CC2</text>
<text x="369.1" y="61.4">VBUS</text>
<text x="369.2" y="64.9">SBU1</text>
<text x="379.4" y="63.2">A8</text>
<text x="507.7" y="63.2">6</text>
<text x="512.2" y="61.1">D-</text>
<text x="512.2" y="64.6">VDD</text>
<text x="555.6" y="64.6">NC</text>
<text x="555.6" y="61.1">NC</text>
<text x="562.7" y="63.2">16</text>
<text x="241.2" y="66.7">7</text>
<text x="241.2" y="70.2">8</text>
<text x="244.7" y="68.5">IO35</text>
<text x="272.8" y="68.5">NC</text>
<text x="278.9" y="70.2">31</text>
<text x="278.9" y="66.7">32</text>
<text x="350.2" y="66.7">B6</text>
<text x="350.2" y="70.2">B7</text>
<text x="355.8" y="68.5">DP2</text>
<text x="371.1" y="68.5">DN1</text>
<text x="379.4" y="70.2">A6</text>
<text x="379.4" y="66.7">A7</text>
<text x="507.7" y="66.7">7</text>
<text x="512.2" y="68.1">REGIN</text>
<text x="555.6" y="68.1">NC</text>
<text x="562.7" y="66.7">15</text>
<text x="239.2" y="77.3">10</text>
<text x="241.2" y="73.8">9</text>
<text x="244.7" y="72">IO32</text>
<text x="244.7" y="75.5">IO33</text>
<text x="269.5" y="75.5">IO18</text>
<text x="269.5" y="72">IO19</text>
<text x="278.9" y="77.3">29</text>
<text x="278.9" y="73.8">30</text>
<text x="350.2" y="73.8">B8</text>
<text x="350.2" y="77.3">B9</text>
<text x="355.8" y="72">DN2</text>
<text x="355.8" y="75.5">SBU2</text>
<text x="371.5" y="75.5">CC1</text>
<text x="371.6" y="72">DP1</text>
<text x="379.4" y="77.3">A4</text>
<text x="379.4" y="73.8">A5</text>
<text x="239.2" y="80.8">11</text>
<text x="244.7" y="79.1">IO25</text>
<text x="244.7" y="82.6">IO26</text>
<text x="269.5" y="82.6">IO17</text>
<text x="271.5" y="79.1">IO5</text>
<text x="278.9" y="80.8">28</text>
<text x="355.8" y="79.1">VBUS</text>
<text x="369.1" y="79.1">VBUS</text>
<text x="526.7" y="80.5" transform="rotate(-90 526.7 80.5)">VBUS</text>
<text x="530.2" y="80.5" transform="rotate(-90 530.2 80.5)">RST#</text>
<text x="533.8" y="80.5" transform="rotate(-90 533.8 80.5)">NC</text>
<text x="537.3" y="80.5" transform="rotate(-90 537.3 80.5)">SUSPEND#</text>
<text x="540.8" y="80.5" transform="rotate(-90 540.8 80.5)">SUSPEND</text>
<text x="544.3" y="80.5" transform="rotate(-90 544.3 80.5)">NC</text>
<text x="547.9" y="80.5" transform="rotate(-90 547.9 80.5)">NC</text>
<text x="239.2" y="84.3">12</text>
<text x="239.2" y="87.9">13</text>
<text x="244.7" y="86.1">IO27</text>
<text x="244.7" y="89.6">IO14</text>
<text x="269.5" y="86.1">IO16</text>
<text x="271.5" y="89.6">IO4</text>
<text x="278.9" y="87.9">26</text>
<text x="278.9" y="84.3">27</text>
<text x="348.2" y="87.9">B12</text>
<text x="355.8" y="89.6">GND</text>
<text x="370.6" y="89.6">GND</text>
<text x="379.4" y="87.9">A1</text>
<text x="525.3" y="85" transform="rotate(-90 525.3 85)">8</text>
<text x="528.8" y="85" transform="rotate(-90 528.8 85)">9</text>
<text x="532.3" y="87" transform="rotate(-90 532.3 87)">10</text>
<text x="535.9" y="87" transform="rotate(-90 535.9 87)">11</text>
<text x="539.4" y="87" transform="rotate(-90 539.4 87)">12</text>
<text x="542.9" y="87" transform="rotate(-90 542.9 87)">13</text>
<text x="546.5" y="87" transform="rotate(-90 546.5 87)">14</text>
<text x="239.2" y="91.4">14</text>
<text x="244.7" y="93.2">IO12</text>
<text x="271.5" y="93.2">IO0</text>
<text x="278.9" y="94.9">24</text>
<text x="278.9" y="91.4">25</text>
<text x="364.8" y="95.5" transform="rotate(-90 364.8 95.5)">3</text>
<text x="366.2" y="91.1" transform="rotate(-90 366.2 91.1)">SH</text>
<text x="368.3" y="95.5" transform="rotate(-90 368.3 95.5)">2</text>
<text x="369.7" y="91.1" transform="rotate(-90 369.7 91.1)">SH</text>
<text x="239.2" y="98.5">16</text>
<text x="239.2" y="102">17</text>
<text x="244.7" y="100.2">IO13</text>
<text x="269.5" y="100.2">IO15</text>
<text x="271.5" y="96.7">IO2</text>
<text x="278.9" y="102">22</text>
<text x="278.9" y="98.5">23</text>
<text x="239.2" y="105.5">18</text>
<text x="244.7" y="103.8">NC</text>
<text x="244.7" y="107.3">NC</text>
<text x="272.8" y="107.3">NC</text>
<text x="272.8" y="103.8">NC</text>
<text x="278.9" y="105.5">21</text>
<text x="239.2" y="109">19</text>
<text x="244.7" y="110.8">NC</text>
<text x="272.8" y="110.8">NC</text>
<text x="278.9" y="109">20</text>
<text x="405.3" y="153.1">2</text>
<text x="408.8" y="154.9">VOUT</text>
<text x="405.3" y="156.7">3</text>
<text x="408.8" y="158.4">VIN</text>
<text x="288.6" y="297.4" transform="rotate(-90 288.6 297.4)">2</text>
<text x="295.6" y="297.4" transform="rotate(-90 295.6 297.4)">1</text>
<text x="330.9" y="299.2" transform="rotate(-90 330.9 299.2)">2</text>
<text x="338" y="299.2" transform="rotate(-90 338 299.2)">1</text>
<text x="285.4" y="336.9" transform="rotate(-90 285.4 336.9)">1</text>
<text x="292.5" y="336.9" transform="rotate(-90 292.5 336.9)">2</text>
<text x="296" y="336.9" transform="rotate(-90 296 336.9)">3</text>
<text x="207.9" y="350.7">1</text>
<text x="217" y="350.7">2</text>
<text x="285.4" y="353.1" transform="rotate(-90 285.4 353.1)">0</text>
<text x="207.9" y="354.2">4</text>
<text x="217" y="354.2">3</text>
</g>
<g font-size="3.2">
<text x="241.2" y="45.5">1</text>
<text x="244.7" y="47.3">GND</text>
<text x="270.1" y="47.3">GND</text>
<text x="278.9" y="45.5">38</text>
<text x="440.7" y="70.2">1</text>
<text x="478" y="70.2">6</text>
<text x="440.7" y="80.8">2</text>
<text x="478" y="80.8">5</text>
<text x="239.2" y="94.9">15</text>
<text x="440.7" y="91.4">3</text>
<text x="478" y="91.4">4</text>
<text x="244.7" y="96.7">GND</text>
<text x="107.6" y="149.3">1</text>
<text x="405.3" y="149.6">1</text>
<text x="107.6" y="152.8">1</text>
<text x="408.8" y="151.4">ADJ/GND</text>
<text x="107.6" y="159.8">1</text>
<text x="107.6" y="156.3">1</text>
<text x="107.6" y="166.9">1</text>
<text x="107.6" y="163.4">1</text>
<text x="81.2" y="206.1">1</text>
<text x="93.5" y="206.1">2</text>
<text x="83" y="229">1</text>
<text x="95.2" y="229">2</text>
<text x="83" y="251.9">1</text>
<text x="95.2" y="251.9">2</text>
<text x="84.8" y="276.6">1</text>
<text x="97" y="276.6">2</text>
<text x="84.8" y="299.5">1</text>
<text x="97" y="299.5">2</text>
<text x="84.8" y="322.5">1</text>
<text x="97" y="322.5">2</text>
</g>
<g font-size="3.2" fill="#f00">
<text x="241.2" y="56.1">4</text>
<text x="244.7" y="57.9">SENSOR_VP</text>
</g>
</svg>
